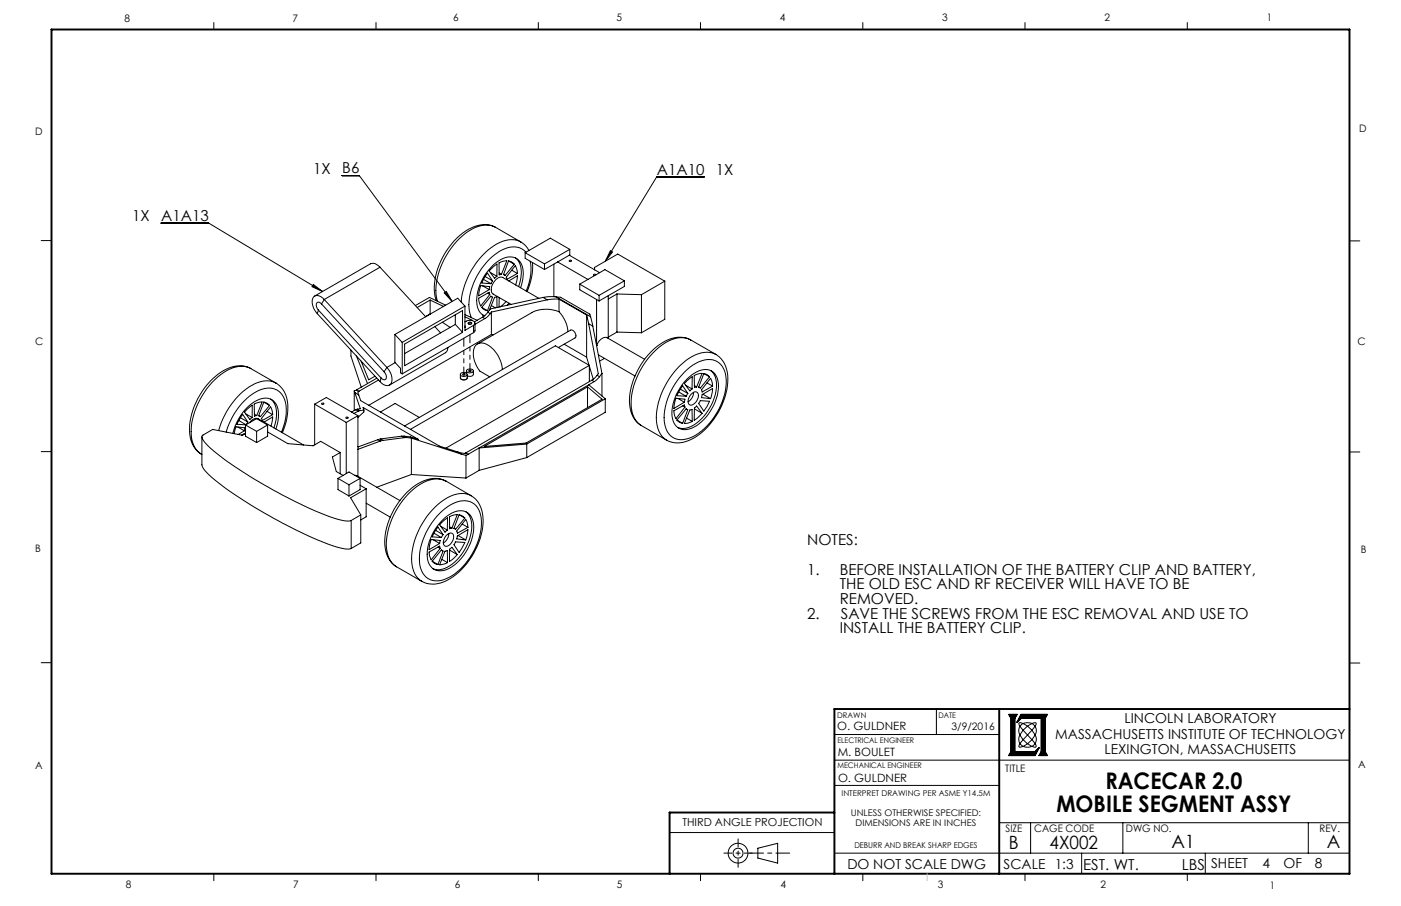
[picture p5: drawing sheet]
<svg xmlns="http://www.w3.org/2000/svg" width="432mm" height="279mm" viewBox="0 0 432 279" stroke-linecap="round" stroke-linejoin="round" font-family="sans-serif">
<g fill="none" stroke="#000" stroke-width=".31">
<path d="M65.9 6.9v2.2M115.9 6.9v2.2M165.9 6.9v2.2M215.9 6.9v2.2M265.9 6.9v2.2M315.9 6.9v2.2M365.9 6.9v2.2M105.4 54.2h5.3l28.6 38.8M217.1 54.5h-14.7l-15.8 26M12.7 74.2h3.2M49.7 68.8h14.6l35.1 21.1M152.7 70.1a9.2 9.2 0 0 0-10.1 1.8 22.4 22.4 0 0 0-8.7 18.6l.6 2.2"/>
<path d="M152.7 70.1a8.1 8.1 0 0 0-8.3 1.2 23.6 23.6 0 0 0-10 19.3l.4 2.3M152.7 70.1l7.8 4.5M158.9 79.6a6 6 0 0 1 1.6 6.3l-.7 2.5M160.5 74.6l.3 .2a6 6 0 0 1 2.2 2.5M160.5 74.6a7.9 7.9 0 0 0-8.3 1.2 24.1 24.1 0 0 0-10.1 17.3M161.9 77.9v1.8l5.9 3.4M161.9 77.9l5.9 3.5M162.1 77.8a5.6 5.6 0 0 0-6.9-.9 20.1 20.1 0 0 0-10.5 19.1l.6 2M175.5 78.7l-3.6 2.1M175.5 78.7l9.3 5.4M175.6 76.9l-6-3.5-7.7 4.5M175.6 76.9l-7.8 4.5"/>
<path d="M175.6 76.9l-.1 1.8M188.1 77.3l.7 .4-2.2 2.8zM415.9 74.3h3.2M96.6 87.7l2.8 2.2-3.2-1.5zM97.8 96.7l19.3 21M98.1 95.6l19.4 21M98.1 95.6l-.3 1.1M99.1 93.7a.87 .87 0 0 0-1.2-.5 .87 .87 0 0 0-.4 1.2l.6 1.2M99.1 93.7l19.3 21M99.9 92.4a2.16 2.16 0 0 0-3.3-.7 4.5 4.5 0 0 0 1.2 5M99.9 92.4l-.8 1.3M99.9 92.4l19.3 20.9"/>
<path d="M117.1 82.4l-.9-.8a1.89 1.89 0 0 0-2-.2l-17.2 9.9M117.1 82.4l-17.2 10M117.1 82.4l14.1 15.3M132.6 92.5l4.1 2M132.6 92.5l-4 2.3M132.6 92.5v4.3M132.6 96.8l-1.4 .8M132.6 96.8v.1M136.3 99.4l2.4 1.6M136.9 90.3l.6-.4 1.8 3.1zM137.4 94.1l-5-2.4-4.4 2.5M140.3 97.1v2.9"/>
<path d="M143.3 99.3a2.15 2.15 0 0 1 3.1 .3l-.5 .7M143.3 94.4l-2.2-2.4-19.4 11.2M143.3 94.4l-19.3 11.2M143.3 94.4v7.5l2.6-1.6M143.3 97l3.7 1.8M143.3 97.7l2.2 1-.2 .1M144.3 99.6a.58 .58 0 0 1 .6-.2 .58 .58 0 0 1 .4 .4 .57 .57 0 0 1-.5 .2 .57 .57 0 0 1-.5-.4zM146.4 99.7v2.3l-.5 .6M147 98.8l-.8 .5M147.5 92l3.3-1.9 .2 .7-2.8 3.6-.5-1.1zM148.2 88.1l2.8 .3-.2 .9-3.3 1.9zM148.5 94.8l.8 .7 .9 .3"/>
<path d="M148.5 94.8l2.8-3.5 .5 .4-1.6 4.1M148.5 94.8l1.7 1M148.7 97.8l-1.7 1M148.7 97.8l.7 .4M148.7 97.1l.7 .2M148.8 88.2l2 1.1M149 86.1l2.3 1.4M149.4 98.2l-3 1.8M149.5 85.3l2.3 1.3M150.2 90.4l.8 .4M150.4 96.3l-1.7 1.5M150.4 96.3l.7 .4"/>
<path d="M151.1 96.7l-1.7 1.5M151.1 84l2 1.2M151.3 91.4l.3 .1M151.3 82.9l1.9-1.5-.1 3.8-.7 .6-1.6-2.2zM151.4 96.2l-.3 .5M151.4 96.2v7M151.4 94.2l1.3 .7M151.8 86.6l-1.6-2.4-1.7 3.1 2.8 .2M151.8 86.6l-.5 .9M153.2 94.8l-.1-3.3-.7 .2-1.5 3.9M153.8 81.1l1.2-.5 1.2-.2-1.6 4.2-.8 .2zM153.8 91.8v2.9"/>
<path d="M153.8 84.2l.8 .4M155.2 84.6l.2 .2M156 93l-1.8 1.6M156.7 80.5l.8 .2 1 .8M156.7 80.5l-1.5 4.2 .4 .2 2.9-3.4M156.7 80.5l1.8 1M156.8 86.6l2.7-1.5-.6 2.8M156.9 93.5l-.6 .7M157.7 83.3l1.8 1M158.8 81.9l.5 1.1 .2 1.3-3.3 1.8-.2-.6zM160.4 88.7a8.9 8.9 0 0 0-.2-8.1 4.6 4.6 0 0 0-6.5-.2 15.3 15.3 0 0 0-6.6 13.9l.8 2 1.4 1.1M163.4 80.6a15.2 15.2 0 0 1-1.2 9.1"/>
<path d="M164.1 81a17.8 17.8 0 0 1-1.6 8.9M166.1 92l-11.1-6.4a3.1 3.1 0 0 0-3.4 2.7l-.2 1.5 .4 .7 5.7 3.4M167.4 91.7l1.3 .8M167.4 91.7l-16.3 3.6-.7 1M167.8 81.4v1.7M168.7 92.5l-17.3 3.7M170.7 81.5v10M171.4 91.5h-2.1l-1.9 .2M171.4 91.5l1.4 .2 9 5.2 .2 .8M171.4 91.5l10.6 6.2M171.9 80.8l9.3 5.4M171.9 80.8l-4.1 2.3"/>
<path d="M172.3 96.1a10.2 10.2 0 0 0-8.4 .3l-16.7 9.7M172.3 96.1a10.1 10.1 0 0 1 2.7 6.2M172.3 92.3l-3.6 .2M172.3 92.3l8.5 4.9M172.3 92.3v3.8M175.4 80.4a.35 .35 0 0 1 .5-.2 .35 .35 0 0 1 .2 .4h-.6zM178.7 87.6v1.8l5.9 3.4M178.7 87.6l5.9 3.5M180.8 97.2l.6 2.6M180.8 97.2v12.9M181.4 99.8l3 15.5-.4 .4M181.4 99.8l1.3 .8"/>
<path d="M182 97.7l.7 2.9M183.3 83.2l-.1-.7 7.2-4.1 14.5 8.3M183.7 84.8l-.1-.1a.32 .32 0 0 0-.4-.2 .32 .32 0 0 0-.2 .4l.3 .1M183.9 92.4v14.1M184.6 91.1v1.7M187.5 91.2v13.2M190.1 90.7l7.6 .2M190.1 90.7l-2.6 1.5M190.1 90.7v11.7M192.4 86.6l-7.8 4.5M192.4 86.6v1.7l-7.8 4.5M192.4 86.6l-6-3.5-7.7 4.5"/>
<path d="M197.7 90.9v11.7M204.9 86.7l-7.2 4.2M204.9 86.7v11.8l-7.2 4.1M77.3 113.7a8.6 8.6 0 0 0-9.2 1.1 22.6 22.6 0 0 0-9.6 19.2 7.7 7.7 0 0 0 3.6 6.1M77.3 113.7a7.9 7.9 0 0 0-8.3 1.2 23.6 23.6 0 0 0-10.1 19.3 7.1 7.1 0 0 0 3.2 5.9M77.3 113.7l7.8 4.4M85.1 118.1a8.4 8.4 0 0 1 3.6 8.7l-.5 3.4-1.2 3.3M85.1 118.1a7.9 7.9 0 0 0-8.4 1.2 24.5 24.5 0 0 0-9.3 13.5M108.2 108v1.8l3.1 9.6M109.9 109.8l3.4 8.5M111.3 111.4l2.3 5.7 2-1.1M113.3 118.3l-3.4 1.9"/>
<path d="M116.1 116.6l-2.8 1.7M116.7 117.2l-6.1 3.5M117.5 116.6l-.4 1.1M118.4 114.7a1.4 1.4 0 0 1 0 2.4l-.9-.5M119.2 113.3a4.2 4.2 0 0 1 1 5.3 2.34 2.34 0 0 1-3.1-.9M119.2 113.3l-.8 1.4M121.7 103.2l2.3 2.4M121.7 103.2v8.5l1.7 1.9v1.4l.6 .3M121.8 111.8l-2.6 1.5M124 105.6v9.7M124.7 106.1l17.9-10.3v6.7l-17.9 10.3zM134 100.7l1.8 2"/>
<path d="M138 107.2l-.1 .8-.6 .8-17.2 9.9M140.3 100l2.3 2.5M140.3 100l-15.6 9M141.9 115.5v1.1a1.23 1.23 0 0 0 2.1 0v-1.1M142.1 115.1a1.16 1.16 0 0 1 1.9 .5 1.31 1.31 0 0 1-2.1-.1zM142.6 115.4a.33 .33 0 0 1 .4-.2 .33 .33 0 0 1 .2 .4h-.5zM143.3 100.5l.2 .3-.2 .2M143.8 114.4v.7M144 114a1.13 1.13 0 0 1 1.8 .5 1.17 1.17 0 0 1-2-.3zM144.5 114.3a.35 .35 0 0 1 .4-.1 .35 .35 0 0 1 .2 .3h-.5zM145.9 114.4v1.1a1.32 1.32 0 0 1-1.9 .4M145.9 100.3v2.3"/>
<path d="M145.9 102.6l-21.9 12.7M151.4 103.2l-37.8 21.8M151.4 103.2h.7M154.8 113.9a9.2 9.2 0 0 0-6-8.1 2.63 2.63 0 0 0-2.9 3.3l.4 2.3 1.6 3 3 1.8M172.1 107.2l5.1-3a1.6 1.6 0 0 0-1.3-2.4l-51.2 29.6M173.9 106.2l6.9 3.9M180.8 110.1l.7 2.5M181.1 119.3v6.4M181.5 118.7l-33.8 19.4M181.5 118.7l5 4.3M181.6 112.7v5M181.6 112.7l-44.2 25.5"/>
<path d="M181.6 112.7l-10.4-6.1-44.7 25.8M181.6 112.9l1.2 4M182.4 117.3l.7 .4M182.4 117.3l-38.8 22.4M182.7 100.6l2.8 14.5M183.1 117.7l-1.6 1M183.9 106.5h.1M183.9 106.5a3 3 0 0 1 3.2-2.3l11.6 6.6M184 115.7l-1.6 1.6M184 115.7l.8 .5M184.4 109.4l11.3 6.6M184.8 116.2l-1.7 1.5"/>
<path d="M185.5 115.1l-.7 1.1M185.5 115.1v7M186.3 110.5l-1.5 .9M190.1 102.4l-2.6 1.6M190.1 102.4l7.6 .2M211 114.8a10.3 10.3 0 0 1 8.6-3.9 5.9 5.9 0 0 1 4.2 6.3 20.6 20.6 0 0 1-11.1 17.8 5.3 5.3 0 0 1-7.8-4.3 19.7 19.7 0 0 1 6.1-15.9zM211.3 118.8l2 1.1M211.6 117.1a8.3 8.3 0 0 1 6.7-3.1 5 5 0 0 1 3.1 6 15.7 15.7 0 0 1-8.3 12.1 4.1 4.1 0 0 1-6-3.9 15.6 15.6 0 0 1 4.5-11.1zM211.8 117.4l1.6-1.2-.1 3.7-.7 .6-1.7-2.2zM212.8 104.8a8.7 8.7 0 0 0-9.5 1.4 22.7 22.7 0 0 0-9.2 18.6 7.9 7.9 0 0 0 3.6 6.4M214 115.8l.9-.4 1.5-.3-1.7 4.2-.7 .2zM214 118.9l.7 .4"/>
<path d="M215.3 119.3l.3 .2M216.9 115.2l1 .3 .8 .7M216.9 115.2l-1.6 4.2M216.9 115.2l1.8 1M217.9 118.1l1.7 1M218.7 116.2l-2.9 3.5-.5-.3M219 116.7l.6 2.4-3.2 1.8-.2-.7zM219 114.3a7 7 0 0 1 1.5 7.3 15.4 15.4 0 0 1-8 10.1l-2.2 .5-1.4-.4M220.7 109.3a8.5 8.5 0 0 1 3.6 8.7 22.7 22.7 0 0 1-11.2 17.5 7.9 7.9 0 0 1-7.7 .2M220.7 109.3a8.1 8.1 0 0 0-8.4 1.2 23.8 23.8 0 0 0-10 19.3 7.2 7.2 0 0 0 3.1 5.9M220.7 109.3l-7.8-4.5a7 7 0 0 0-6.9 .4 23.3 23.3 0 0 0-11.4 20.7 6.8 6.8 0 0 0 3.1 5.3M12.7 139.3h3.2"/>
<path d="M62.2 134.7v8.7M69.7 133.2a20 20 0 0 1 11-13.1 5.4 5.4 0 0 1 7.5 4.9 16.7 16.7 0 0 1-1.5 8.3M73.3 131.7l2 1.2M73.6 129.7l2.2 1.3M74.1 128.8l2.3 1.3M74.8 134l.2 .1M75.3 132.9l.2-1-2.8-.3-.5 2.1M75.3 132.9l-1.9 1.1M75.4 133.8l-1 .4M75.7 133.7l-1 .5-9.2-1.8-3.1 1.9a2.89 2.89 0 0 0 1.5 2.9 119.4 119.4 0 0 0 26 16.9 63.9 63.9 0 0 0 16.7 6.6l1.6-.2M75.7 131.1v3.4l3.4 2M75.7 131.1l3.4 1.9"/>
<path d="M75.7 131.1l3.4-2 3.4 2M75.7 127.6l2 1.2M75.9 126.5l1.9-1.5-.1 3.8-.7 .6-1.6-2.3zM76.4 130.1l-.5 .8M76.4 130.1l-1.6-2.3-1.8 3 2.8 .2M76.9 130.4a2.28 2.28 0 0 1 2.7-1.3l14 8.1M78.4 124.6l1.2-.5 1.2-.1-1.7 4.2-.7 .1zM78.4 127.7l.7 .5M79.1 133v3.5M79.8 128.2l.2 .1M81.3 124l-1.6 4.2 .6 .3 2.8-3.5M81.3 124l1 .4 .8 .6"/>
<path d="M81.3 124l1.8 1M81.4 130.2l2.6-1.6-.5 2.8M82.3 126.9l1.7 1M82.5 131.1v3.4l-3.4 2M82.5 133.2l6.2 3.6 7.8 .7 2.3-1.4 6 3.5M82.5 131.1l-3.4 1.9M83.4 125.5l.5 1.1 .1 1.3-3.2 1.8-.2-.7zM83.4 123.1a6.1 6.1 0 0 1 1.7 6.3l-.7 2.5M85 132.3a9.1 9.1 0 0 0-.2-8.1 4.2 4.2 0 0 0-5.7-.7 15.6 15.6 0 0 0-7.3 10.2M97 124.6v12.6M97 124.6l9.7 5.7M97 124.6l3.6-2 9.7 5.6"/>
<path d="M99.2 124.4h.5l.1 .2a.33 .33 0 0 1-.4 .2 .33 .33 0 0 1-.2-.4zM104.8 139.6l-2.4 1.3 1.2 4.5 2.1 1.2M104.8 139.6v6.5M106.6 128.8a.36 .36 0 0 1 .4-.2 .36 .36 0 0 1 .3 .3 .37 .37 0 0 1-.4 .2 .37 .37 0 0 1-.3-.3zM106.7 130.3v15.8M109.2 120.5l.2 .6M109.2 120.5v6.1M109.4 121.1l1.7 4.9-1 .2M109.4 121.1l1.2 .7M109.6 126.4l.8 .4M109.6 126.4l-1.3 .7M109.9 120.2l-.7 .3"/>
<path d="M109.9 120.2l.7 .5M110.1 126.2l-.5 .2M110.1 126.2l.8 .4M110.3 128.2l-3.6 2.1M110.3 128.2v18.7M110.4 126.8l-1.3 .7M110.6 121.8l.6 1.7 24.3 14.1 5.5 1.7M110.6 120.7l-.3 .1 .3 1M110.9 126.6l-.5 .2M112.1 126.4v.6l-1.8 1.7M112.1 126.4l-.2-.7 17 9.8-2.4-.8-2-.2M112.1 126.4l-1.2 .2"/>
<path d="M116.4 135.6l.8 .4M116.4 135.6l-6.1 2.1M117.2 136l-6.9 2.6M117.2 127.1l4.6-2.7 7.4 4.3M117.3 135.4l-.9 .2M117.3 135.4l.8 .4M118.1 135.8l-.9 .2M123.8 134.5h.7M123.8 134.5l.8 .5M123.8 134.5l-6.5 .9M124.5 134.5l.8 .4M124.6 135l-6.5 .8"/>
<path d="M125.3 134.9l-.7 .1M125.3 134.9l1.5 .2M126.8 135.1v11.2M126.8 135.1l15.4 5M141 139.3l2.2 .5 .4-.1M141 139.3l1.2 .8M143.6 139.7l.7 .4M147.7 138.1v7M147.7 138.1l-3.4 2M149.2 137.7l31.9-18.4 4.5 3.8-23.5 13.5zM162.3 136.9l-14.6 1.2M162.3 136.9v4.2"/>
<path d="M186.5 123l-24.2 13.9M186.5 123v4.1l-24.2 14M197.7 131.2l7.7 4.5M207.7 126.7l3.2-1.8 .2 .7-2.8 3.5zM208.3 122.8l2.8 .3-.1 .8-3.3 2.1zM208.6 129.5l.6 .6 1.2 .5M208.6 129.5l2.9-3.4 .5 .3-1.6 4.2M208.6 129.5l1.8 1.1M208.9 122.9l2 1.1M209.2 120.9l2.3 1.3M209.7 120l2.3 1.3M210.4 125.2l.7 .4"/>
<path d="M211.5 126.1l.2 .2M211.6 128.9l1.8 1.1M212 121.3l-1.6-2.3-1.8 3 2.9 .2M212 121.3l-.5 .9M212.6 126.4l.7-.1 .1 3.7-1.3 .5-1.2 .1zM212.9 121.7l.3-.3a1.13 1.13 0 0 1 1.5-.5 1.13 1.13 0 0 1 .5 1.5 2.71 2.71 0 0 1-2.6 2.4 2.24 2.24 0 0 1 .3-3.1zM213.7 121a3.3 3.3 0 0 1-1.6 2.9M214 125.8l.7-.6 1.7 2.3-2.4 2.1zM214 126.1l2.4 1.4M215.8 123.5l2.9 .3-1.8 3-1.6-2.4zM216.4 121.7l3.2-1.9-.6 3.1-2.8-.3zM216.6 121.6l2.4 1.3"/>
<path d="M415.9 139.4h3.2M62.1 140.1l.1 .1M62.2 143.3a8.1 8.1 0 0 0 3.5 4.3 141.6 141.6 0 0 0 38.1 21.1 7.7 7.7 0 0 0 4.4 .5M104.2 147.5v3.5l3.4 2M104.2 147.5l3.4 2M104.2 147.5l3.4-1.9 3.4 1.9M107.6 149.5v3.5M109.4 146.6l.6 .1 13.3 7.7M111 147.5v3.5l-3.4 2M111 149.6l1.9 1.1M111 147.5l-3.4 2M111.2 158.8l-3 1.7"/>
<path d="M111.2 158.8v8.6l-3 1.8M112.9 155.2l7.4 4.3M112.9 150.7l-4.8 2.8 3.1 5.3M112.9 150.7v8.7l-1.7 .9M126.8 146.3l-10.7 3.9M126.8 146.3l16.8 1.1M135.5 158.3a10.4 10.4 0 0 1 8.6-3.8 5.8 5.8 0 0 1 4.3 6.2 20.8 20.8 0 0 1-10.3 17.5 5.6 5.6 0 0 1-5.9 .4 5.6 5.6 0 0 1-2.9-5.3 20.9 20.9 0 0 1 6.2-15zM136.9 159.9a6.8 6.8 0 0 1 6.6-2.1 5.7 5.7 0 0 1 2.3 6.7 15 15 0 0 1-8.9 11.4 4 4 0 0 1-5.2-4.1 15.6 15.6 0 0 1 5.2-11.9zM137.4 148.4a8.8 8.8 0 0 0-9.5 1.4 22.7 22.7 0 0 0-9.3 18.5 7.9 7.9 0 0 0 3.6 6.5M137.4 148.4a7.6 7.6 0 0 0-7.8 .9 23.4 23.4 0 0 0-10.4 20.1 6.9 6.9 0 0 0 3 5.4l7.8 4.4M137.4 148.4l7.8 4.5M138.5 159.3l1.3-.4 1.1-.2-1.6 4.2-.7 .2z"/>
<path d="M141.5 158.8l-1.6 4.1 .5 .3 2.9-3.4M141.5 158.8l.7 .2 1.1 .8M141.5 158.8l1.8 1M142.2 140.1l1.4 .3M143.6 157.8a6.7 6.7 0 0 1 1.4 7.3 14.7 14.7 0 0 1-8.7 10.4 4.3 4.3 0 0 1-2.8-.1M143.6 140.4v7M144.3 140.1l-.7 .3M145.2 152.9a8.6 8.6 0 0 1 3.7 8.6 22.4 22.4 0 0 1-12.2 18 7.7 7.7 0 0 1-6.7-.3M145.2 152.9a7.9 7.9 0 0 0-8.3 1.2 23.5 23.5 0 0 0-10 19.3 7.1 7.1 0 0 0 3.1 5.8M147.7 145.1l-4.1 2.3M162.3 141.1l-14.6 4M108.2 160.5v8.7"/>
<path d="M132.3 170.3l3.2-1.9 .2 .7-2.8 3.5-.5-1zM132.9 166.4l2.8 .3-.2 .9-3.2 1.9zM133.2 173.1l2.8-3.5 .6 .3-1.6 4.2M133.2 173.1l.8 .7 1 .3M133.2 173.1l1.8 1M133.5 166.4l2 1.2M133.7 164.4l2.3 1.4M134.3 163.5l2.3 1.4M135 168.7l.7 .4M135.9 162.3l2 1.2M136 169.7l.3 .1M136.1 161.2l1.8-1.5v3.8l-.7 .6-1.7-2.2z"/>
<path d="M136.2 172.5l1.7 1M136.6 164.9l-.6 .9M136.6 164.9l-1.6-2.4-1.8 3.1 2.8 .2M137.2 170l.7-.2v3.7l-.9 .4-1.5 .3zM137.6 165.1l.3-.3a1.14 1.14 0 0 1 1.6-.2 1.14 1.14 0 0 1 .2 1.6 2.72 2.72 0 0 1-2.4 2.3 1.97 1.97 0 0 1 0-3zM138.3 164.5a3.5 3.5 0 0 1-1.7 3M138.6 169.4l.7-.6 1.6 2.2-2.4 2.1zM138.6 162.5l.7 .4M138.6 169.7l2.3 1.3M139.9 162.9l.3 .2M140.4 167.1l2.9 .2-1.8 3.1-1.6-2.4zM141 165.3l3.2-2-.7 3.2-2.7-.3z"/>
<path d="M141.2 165.1l2.3 1.4M142.5 161.6l1.7 1M143.5 160.2l.4 .8 .3 1.6-3.2 1.8-.2-.6zM12.7 204.4h3.2M288.6 218.7v7.8M415.9 204.5h3.2M257.2 226.5h50.8M257.2 234.4h158.7M311 220.3l.7 1.2v10.3l-.7 1.2M313.4 220.3l-.7 1.2v10.3h6.4l1.2-1.2-1.2 2.4h-8.3l.7-1.2v-10.3l-.7-1.2h2.7l-.7 1.2v10.3M314.4 226.7l-.4 1.3 .4 1.3M314.4 226.7l1.5 2 2.2 1.5"/>
<path d="M314.4 224l4.6 5.3M314.4 229.3a.59 .59 0 0 0-.4 .6 .59 .59 0 0 0 .4 .5l.9-.2M314.4 229.3l.9 .9M314.4 224l-.4 1.3 .4 1.4M314.8 220.3l-1.3 2.4 1.3-1.2M315.3 230.2l1.1 .2 1.7-.2M315.3 223.1l2.4 1.8 1.3 1.8M315.3 223.1l1.4-.3 1.4 .3M315.3 223.1l-.9 .9M315.3 223.1a.74 .74 0 0 0-1.3 .1l.4 .8M318.1 223.1l-2.5 1.8-1.2 1.8M318.1 223.1a.74 .74 0 0 1 1.3 .1l-.4 .8"/>
<path d="M318.1 223.1l.9 .9M318.9 231.8l1.3-1.2-1.3 2.4M319 229.3l-.9 .9M319 229.3l.1 .1a.58 .58 0 0 1 .2 .9 .58 .58 0 0 1-.9 0l-.3-.1M319 224l-4.6 5.3M319 226.7l-1.6 2-2.1 1.5M319 224l.4 1.1-.4 1.6M319 226.7l.4 1.1-.4 1.5M320.9 221.5v10.3l-.7 1.2h2.7l-.7-1.2v-10.3l.7-1.2h-8.3l-1.2 2.4 1.2-1.2h6.4v10.3l-.7 1.2M322.7 220.3l-.6 1.2v10.3l.6 1.2M206.4 256.8h50.8M257.2 242.2h50.8"/>
<path d="M308 253.7h107.9M317.6 253.7v9.4M346.1 253.7v9.4M403.2 253.7v9.4M65.9 269.5v2.1M115.9 269.5v2.1M165.9 269.5v2.1M215.9 269.5v2.1M233.6 261.6l6.1-1.5v6.1l-6.1-1.6zM257.2 263.1h158.7M265.9 269.5v2.1M315.9 269.5v2.1"/>
<path d="M333.4 263.1v6.4M365.9 269.5v2.1M371.5 263.1v6.4"/>
<circle cx="227.5" cy="263.1" r="1.52"/>
<circle cx="227.5" cy="263.1" r="3.1"/>
</g>
<path d="M227.5 258.7v8.8M231.9 263.1h-8.8" fill="none" stroke="#000" stroke-width=".31" stroke-dasharray="15.2 1.3 1.3 1.3" stroke-dashoffset="12.8"/>
<path d="M231.1 263.1h12.3" fill="none" stroke="#000" stroke-width=".31" stroke-dasharray="15.2 1.3 1.3 1.3" stroke-dashoffset="11"/>
<path d="M15.9 9.1h400v260.4h-400zM308 218.7v50.8M415.9 218.7h-158.7v50.8M257.2 250.6h-50.8v18.9" fill="none" stroke="#000" stroke-width=".6"/>
<path d="M285.8 269.5v2.1" fill="none" stroke="#c0c0c0" stroke-width=".31"/>
<path d="M314.8 220.3l-1.3 2.4 1.3-1.2h6.2v10.3l-.7 1.2h2.6l-.7-1.2v-10.3l.7-1.2zM311 220.3l.7 1.2v10.3l-.7 1.2h8.1l1.2-2.4-1.2 1.2h-6.3v-10.3l.7-1.2z" fill-rule="evenodd" fill="#000"/>
<path d="M96.6 87.7l2.8 2.2-3.2-1.5zM136.9 90.3l.6-.4 1.8 3.1zM188.1 77.3l.7 .4-2.2 2.8z" fill="#000"/>
<path d="M144.5 99.9l.8-.1a.51 .51 0 0 0-.5-.4 .51 .51 0 0 0-.5 .4l.2 .1M144.8 99.7v.3M141.9 116.5l.3 .5M142.2 117l1 .1 .6-.2 .2-.4M143.3 101l.2-.2-.2-.3" fill="none" stroke="#000" stroke-width=".31" stroke-dasharray="6.3 1.3 1.3 1.3 1.3 1.3"/>
<path d="M143 104.3v11.4M144.8 103.2v11.4" fill="none" stroke="#000" stroke-width=".31" stroke-dasharray="6.3 1.3 1.3 1.3 1.3 1.3" stroke-dashoffset="3.8"/>
<g font-size="7.1">
<text x="340.7" y="243.5">RACECAR 2.0</text>
<text x="325.6" y="250.5">MOBILE SEGMENT ASSY</text>
</g>
<g font-size="5.6">
<text x="311" y="261.9">B</text>
<text x="323.5" y="261.9">4X002</text>
<text x="361" y="261.5">A1</text>
<text x="408.9" y="261.5">A</text>
</g>
<g font-size="4.7">
<text x="96.5" y="53.6">1X</text>
<text x="105.5" y="53.5">B6</text>
<text x="202.5" y="53.8">A1A10</text>
<text x="220.6" y="54">1X</text>
<text x="40.8" y="68.3">1X</text>
<text x="49.7" y="68.1">A1A13</text>
<text x="248.8" y="168.1">NOTES:</text>
<text x="248.8" y="177.2">1.</text>
<text x="258.8" y="177.2">BEFORE INSTALLATION OF THE BATTERY CLIP AND BATTERY,</text>
<text x="258.8" y="181.7">THE OLD ESC AND RF RECEIVER WILL HAVE TO BE</text>
<text x="248.8" y="190.8">2.</text>
<text x="258.8" y="186.2">REMOVED.</text>
<text x="259.1" y="190.8">SAVE THE SCREWS FROM THE ESC REMOVAL AND USE TO</text>
<text x="258.8" y="195.3">INSTALL THE BATTERY CLIP.</text>
<text x="333.8" y="268.1">EST. WT.</text>
<text x="364.2" y="268.1">LBS</text>
</g>
<g font-size="4.2">
<text x="325.3" y="227.9">MASSACHUSETTS INSTITUTE OF TECHNOLOGY</text>
<text x="346.6" y="223.1">LINCOLN LABORATORY</text>
<text x="340.4" y="232.6">LEXINGTON, MASSACHUSETTS</text>
<text x="261.2" y="267.9">DO NOT SCALE DWG</text>
<text x="309.3" y="267.9">SCALE 1:3</text>
<text x="373.3" y="267.8">SHEET</text>
<text x="389.1" y="267.8">4</text>
<text x="395.6" y="267.6">OF</text>
<text x="405.3" y="267.6">8</text>
</g>
<g font-size="3.5">
<text x="258" y="225.1">O. GULDNER</text>
<text x="258.2" y="233.2">M. BOULET</text>
<text x="258.3" y="241">O. GULDNER</text>
</g>
<text font-size="3.4" x="210.3" y="254.6">THIRD ANGLE PROJECTION</text>
<g font-size="3.2">
<text x="38.3" y="6.7">8</text>
<text x="90.2" y="6.7">7</text>
<text x="139.7" y="6.5">6</text>
<text x="190" y="6.5">5</text>
<text x="240.4" y="6.5">4</text>
<text x="290.4" y="6.5">3</text>
<text x="340.4" y="6.5">2</text>
<text x="390.4" y="6.5">1</text>
<text x="10.9" y="41.6">D</text>
<text x="418.9" y="40.7">D</text>
<text x="10.9" y="106.3">C</text>
<text x="418.4" y="106.4">C</text>
<text x="10.8" y="170.2">B</text>
<text x="419.4" y="170.6">B</text>
<text x="293.3" y="225.1">3/9/2016</text>
<text x="10.8" y="237.2">A</text>
<text x="309.8" y="238.2">TITLE</text>
<text x="418.6" y="236.8">A</text>
<text x="310" y="256.5">SIZE</text>
<text x="318.8" y="256.5">CAGE CODE</text>
<text x="347" y="256.5">DWG NO.</text>
<text x="406.7" y="256.5">REV.</text>
<text x="38.8" y="273.8">8</text>
<text x="90.4" y="273.8">7</text>
<text x="140.2" y="273.8">6</text>
<text x="190.1" y="273.9">5</text>
<text x="240.5" y="273.8">4</text>
<text x="289" y="273.9">3</text>
<text x="339.1" y="273.8">2</text>
<text x="391.4" y="274.1">1</text>
</g>
<g font-size="2.8">
<text x="262.2" y="251.8">UNLESS OTHERWISE SPECIFIED:</text>
<text x="263.7" y="254.6">DIMENSIONS ARE IN INCHES</text>
</g>
<g font-size="2.5">
<text x="259.4" y="245.4">INTERPRET DRAWING PER ASME Y14.5M</text>
<text x="263.3" y="261.5">DEBURR AND BREAK SHARP EDGES</text>
</g>
<g font-size="2.4">
<text x="258" y="221.3">DRAWN</text>
<text x="289.2" y="221.3">DATE</text>
<text x="258.1" y="229.1">ELECTRICAL ENGINEER</text>
<text x="258.1" y="237">MECHANICAL ENGINEER</text>
</g>
</svg>
